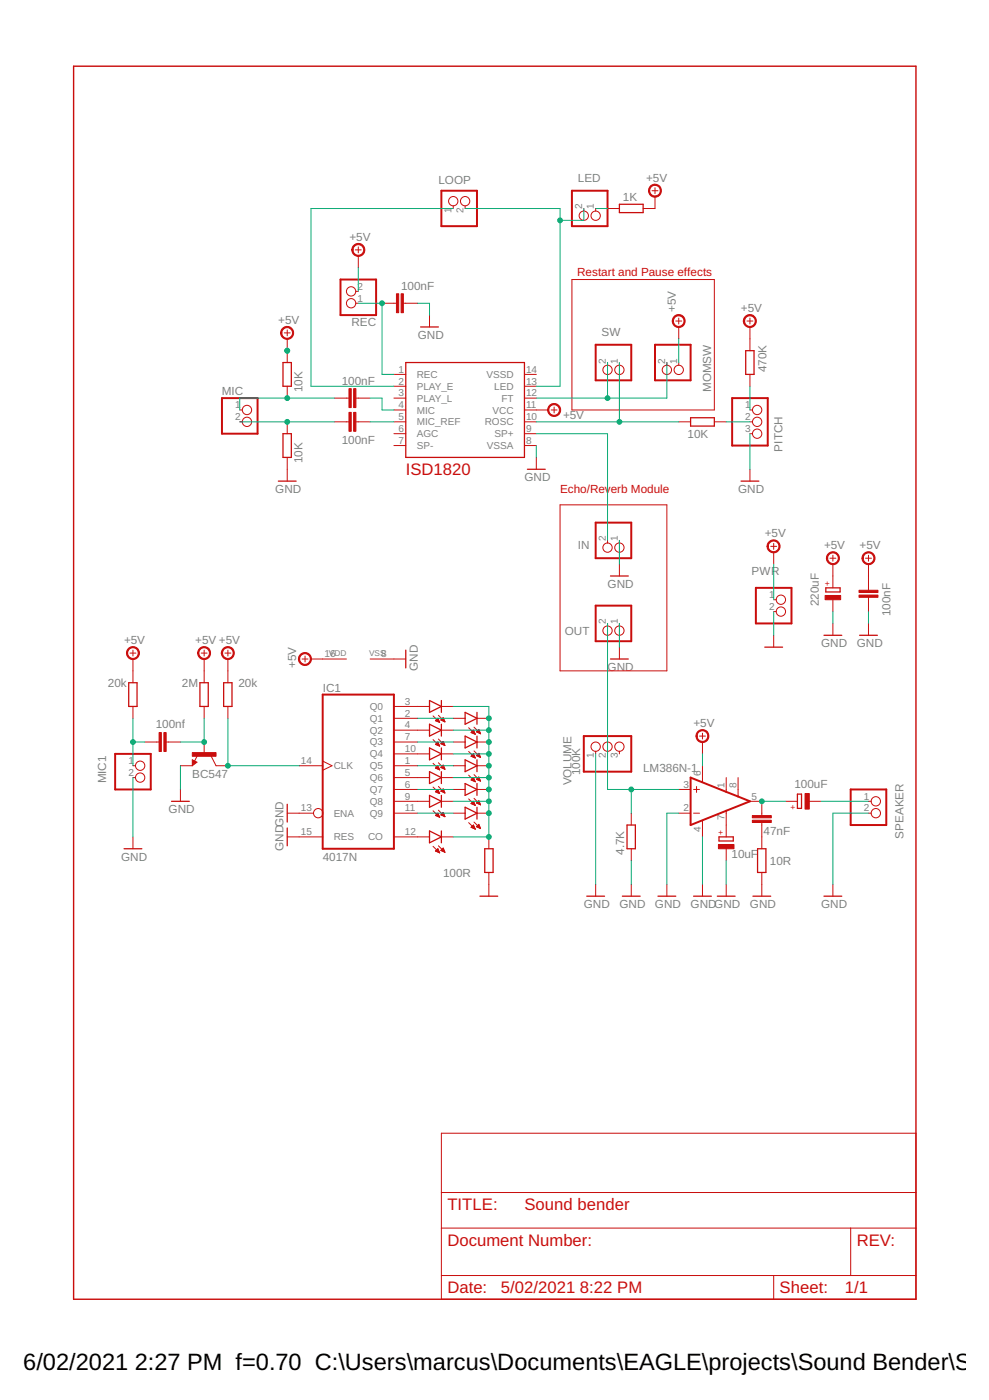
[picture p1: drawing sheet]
<svg xmlns="http://www.w3.org/2000/svg" width="148mm" height="210mm" viewBox="0 0 148 210" stroke-linecap="round" stroke-linejoin="round" font-family="sans-serif">
<g fill="none" stroke="#c90d0c" stroke-width=".15">
<path d="M53.2 37.5h.9M53.7 37v.9M53.7 38.4v1.7M67.9 30.9v.4M69.7 30.9v.4M87.5 31.3v.3M89.2 31.3v.3M91 31.3h1.8M97.7 28.6h.9M98.1 29.5v1.8h-1.7M98.1 28.2v.8M42.6 49.9h.9"/>
<path d="M43 49.5v.9M43 50.8v3.6M43 57.9v1.8M50.1 59.7h2.2M53.3 45.5h.4M53.3 43.7h.4M53.3 59.7h2.2M57.2 45.5h2.2M59 56.1h1.8M59 57.9h1.8M59 59.7h1.8M60.5 45.5h2.1"/>
<path d="M64.3 47.2v1.8M78.6 56.1h1.7M78.6 57.9h1.7M78.6 59.7h1.7M85.7 41.9h21.3v19.6h-21.3zM91 54.4v.4M92.8 54.4v.4M99.9 54.4v.4M101.2 48.1h.9M101.7 47.7v.9M101.7 49v1.8M101.7 54.4v.4"/>
<path d="M111.9 48.1h.9M112.4 47.7v.9M112.4 49v3.6M112.4 56.1v1.8M35.9 61.5h.4M35.9 63.2h.4M43 63.2v1.8M43 68.6v3.5M50.1 63.2h2.2M53.3 63.2h2.2M59 61.5h1.8M59 63.2h1.8"/>
<path d="M59 65h1.8M59 66.8h1.8M78.6 61.5h3.5M78.6 63.2h1.7M78.6 65h1.7M78.6 66.8h1.7M80.3 68.6v1.8M82.6 61.5h.9M83 61v.9M83.9 75.7h16v24.9h-16zM101.7 63.2h1.8M107 63.2h1.8"/>
<path d="M112.4 61.5h.3M112.4 63.2h.3M112.4 65h.3M112.4 70.4v1.7M19.5 97.9h.9M19.9 97.5v.9M19.9 98.8v3.6M30.1 97.9h.9M30.6 97.5v.9M30.6 98.8v3.6M33.7 97.9h.9M34.1 97.5v.9"/>
<path d="M34.1 98.8v3.6M45.3 98.8h.8M45.7 98.4v.9M46.6 98.8h5.3M55.5 98.8h5.3M91 81v.4M91 93.5v.4M92.8 81v.4M92.8 84.6v1.8M92.8 93.5v.4M92.8 97v1.8M115.5 81.9h.9"/>
<path d="M115.9 81.5v.9M115.9 82.8v1.8M115.9 95.2v1.8M115.9 89.9h.4M115.9 91.7h.4M124.3 83.7h.9M124.8 83.2v.9M124.8 84.6v3.5M124.8 89.9v1.8M124.8 93.5v1.7M129.7 83.7h.9M130.1 83.2v.9"/>
<path d="M130.1 84.6v3.9M130.1 89.6v2.1M130.1 93.5v1.7M19.9 114.8h.4M19.9 116.6h.4M19.9 105.9v1.8M21.7 111.3h2.1M24.9 111.3h2.1M27 114.8h1.8M27 118.4v1.7M28.8 113.9l.7 .4-.7 .5zM29.6 113.2l-.5 .9"/>
<path d="M30.6 105.9v1.8M30.6 111.3v1.7M31.6 113.4l.8 1.4h1.7M34.1 105.9v1.8M44.8 114.8h3.5M48.3 114.1l1.4 .7-1.4 .7M59 114.8h3.6M59 107.7h3.6M59 105.9h5.3M59 109.5h5.3M59 116.6h5.3M59 118.4h3.6"/>
<path d="M59 111.3h3.6M59 113h5.3M64.9 107.3l1 1M64.9 110.9l1 1M64.9 114.4l1 1M64.9 118l1 1M65.2 108.1l.7 .2M65.2 108.1l.4-.4 .3 .6M65.2 115.2l.4-.4 .3 .6zM65.2 111.6l.4-.3 .3 .6zM65.2 118.7l.4-.3 .3 .6zM65.3 108.1h.4"/>
<path d="M65.3 118.7h.4M65.3 111.6h.4M65.3 115.2h.5M65.3 108h.4M65.3 115.1h.4M65.3 111.7h.5M65.3 111.5h.4M65.3 118.6h.4M65.4 118.8h.4M65.4 107.9h.3M65.4 115h.3M65.4 118.5h.3"/>
<path d="M65.4 108.1h.4M65.4 111.4h.3M65.4 115.3h.4M65.5 107.8h.2M65.5 111.4h.1M65.5 118.5h.1M65.5 107.8h.1M65.5 111.7h.3M65.5 114.9h.1M65.5 118.9h.3M65.6 118.4h.1M65.6 111.3h.1"/>
<path d="M65.6 108.2h.2M65.6 115.3h.2M65.7 107.3l1 .9M65.7 110.8l1 1M65.7 114.4l1 .9M65.7 117.9l1 1M65.7 111.8h.1M65.7 118.9h.1M65.8 108.3h.1M65.8 115.4h.1M66 111.5l.4-.3 .3 .6zM66 118.6h.5"/>
<path d="M66 118.6l.7 .3M66 118.6l.4-.3 .3 .6M66.1 111.5h.4M66.1 108h.4M66.1 115h.4M66.1 107.9h.4M66.1 115.1h.5M66.1 105.9h1.8M66.1 109.5h1.8M66.1 116.6h1.8M66.1 113h1.8M66.1 111.4h.4"/>
<path d="M66.1 118.5h.4M66.2 107.8h.3M66.2 115h.3M66.2 111.6h.4M66.2 118.7h.4M66.2 111.4h.3M66.2 118.5h.3M66.2 114.9h.3M66.3 107.8h.2M66.3 108.1h.3M66.3 111.3h.1M66.3 115.2h.3"/>
<path d="M66.3 118.4h.1M66.3 114.8h.1M66.3 107.7h.1M66.4 111.7h.2M66.4 111.2h.1M66.4 118.3h.1M66.4 114.7h.1M66.4 118.8h.2M66.4 107.6l-.4 .3 .7 .3M66.4 107.6l.3 .6M66.4 107.6h.1M66.4 114.7l-.4 .4 .7 .2"/>
<path d="M66.4 114.7l.3 .6M66.4 108.1h.2M66.4 115.3h.2M66.5 111.7h.1M66.5 118.9h.1M66.6 108.2h.1M66.6 115.3h.1M67.9 114.8h1.8M67.9 107.7h1.8M67.9 118.4h1.8M67.9 111.3h1.8M70.2 109.1l1 1"/>
<path d="M70.2 112.7l1 .9M70.2 116.2l1 1M70.2 119.8l1 1M70.6 113.4l.3-.4 .3 .6zM70.6 113.4h.5M70.6 109.8h.5M70.6 116.9h.5M70.6 109.9h.5M70.7 113.3h.4M70.7 117h.4M70.7 109.7h.3M70.7 116.8h.3"/>
<path d="M70.7 113.5h.4M70.7 113.2h.3M70.8 116.7h.2M70.8 109.6h.2M70.8 109.9h.3M70.8 113.2h.2M70.8 117.1h.3M70.9 113.1h.1M70.9 116.6h.1M70.9 113.5h.2M70.9 109.5l-.3 .3 .6 .3M70.9 109.5l.3 .6"/>
<path d="M70.9 109.5h.1M70.9 116.6l-.3 .3 .6 .3M70.9 116.6l.3 .6M71 110h.2M71 117.1h.2M71 109l1 1M71 116.1l1 1M71 112.6l1 1M71 119.7l1 1M71.1 113.6h.1M71.2 110.1h.1M71.2 117.2h.1"/>
<path d="M71.4 113.3l.6 .3M71.4 113.3l.3-.4 .3 .7M71.4 113.3h.5M71.4 116.8h.5M71.4 109.7h.5M71.4 113.2h.5M71.5 114.8h1.7M71.5 107.7h1.7M71.5 118.4h1.7M71.5 111.3h1.7M71.5 109.8h.4M71.5 109.6h.3"/>
<path d="M71.5 116.9h.4M71.5 116.7h.3M71.5 113.2h.3M71.6 109.6h.2M71.6 113.4h.3M71.6 113.1h.2M71.6 109.5h.2M71.6 116.6h.2M71.6 109.9h.3M71.6 117h.3M71.7 113h.1M71.7 116.5h.1"/>
<path d="M71.7 109.4h.1M71.7 109.4l-.3 .3 .6 .3M71.7 109.4l.3 .6M71.7 113.5h.2M71.7 116.5l-.3 .3 .6 .3M71.7 116.5l.3 .6M71.8 109.9h.2M71.8 117.1h.2M71.9 113.5h.1M72 110h.1M89.2 112.6v.4M91 112.6v.4"/>
<path d="M92.8 112.6v.4M101.7 118.4h1.8M103.9 118.4h.9M104.4 117.9v.9M104.8 110.4h.9M105.2 109.9v.9M105.2 111.3v1.7M105.2 114.8v2.4M108.8 116.6v2.1M110.6 116.6v2.8M19.9 125.5v1.8M43 121.9h4"/>
<path d="M43 125.5h5.3M59 120.1h5.3M59 121.9h3.6M59 125.5h5.3M64.9 121.6l1 .9M64.9 126.9l1 1M65.2 122.3l.4-.4 .3 .6zM65.2 127.6l.7 .3M65.2 127.6l.4-.3 .3 .6M65.3 127.6h.4M65.3 122.3h.5M65.3 122.2h.4"/>
<path d="M65.3 127.5h.4M65.4 122.1h.3M65.4 127.5h.3M65.4 127.7h.4M65.5 122.4h.3M65.5 127.4h.2M65.5 122h.1M65.5 127.3h.1M65.6 127.8h.2M65.6 122.4h.2M65.7 121.5l1 .9M65.7 126.8l1 1"/>
<path d="M65.8 127.8h.1M65.8 122.5h.1M66.1 122.1h.4M66.1 127.5h.4M66.1 120.1h1.8M66.1 125.5h1.8M66.1 122.2h.5M66.2 122.1h.3M66.2 127.4h.3M66.2 122h.3M66.3 127.6h.3M66.3 127.3h.2"/>
<path d="M66.3 122.3h.3M66.3 121.9h.1M66.3 127.2h.1M66.4 121.8h.1M66.4 121.8l.3 .6-.7-.2zM66.4 127.1l.3 .7-.7-.3zM66.4 127.7h.2M66.5 122.4h.1M66.6 127.8h.1M66.6 122.4h.1M67.9 121.9h1.8M70.2 123.3l1 1"/>
<path d="M70.6 120.5l.6 .3M70.6 120.5l.3-.4 .3 .7M70.6 120.5h.5M70.6 124h.5M70.7 120.4h.4M70.7 124.1h.4M70.7 123.9h.3M70.7 120.3h.3M70.7 120.6h.4M70.8 123.9h.2M70.8 120.3h.2M70.8 124.2h.3"/>
<path d="M70.8 123.8h.2M70.9 120.2h.1M70.9 120.6h.2M70.9 123.7h.1M70.9 123.7l-.3 .3 .6 .3M70.9 123.7l.3 .6M71 123.3l1 .9M71 124.2h.2M71.1 120.7h.1M71.2 124.3h.1M71.4 120.4l.6 .3M71.4 120.4l.3-.4 .3 .7"/>
<path d="M71.4 124l.6 .2M71.4 124l.3-.4 .3 .6M71.4 120.4h.5M71.4 123.9h.5M71.4 120.3h.5M71.5 121.9h1.7M71.5 123.9h.3M71.5 120.3h.3M71.5 124h.4M71.5 123.8h.3M71.6 120.5h.3M71.6 120.2h.2"/>
<path d="M71.6 123.7h.2M71.7 120.1h.1M71.7 124.1h.2M71.7 123.6h.1M71.8 120.6h.1M71.8 124.2h.2M71.9 120.6h.1M73.2 125.5v1.8M73.2 130.8v3.6M89.2 132.6v1.8M94.6 121.9v1.8M94.6 127.3v1.7"/>
<path d="M94.6 132.6v1.8M99.9 132.6v1.8M101.7 121.9h1.8M103.9 121.9h.9M105.2 123v2.5M105.2 132.6v1.8M108.8 121.6v3.9M108.8 127.3v1.7M108.8 132.6v1.8M112.4 120.1h1.7v2.2M114.1 123.3v4M114.1 130.8v3.6"/>
<path d="M117.7 120.1h1.8M121.2 120.1h1.8M124.8 132.6v1.8M130.1 120.1h.4M130.1 121.9h.4M66.1 169.9h71.1v24.9h-71.1zM66.1 178.8h71.1M66.1 184.1h71.1M66.1 191.2h71.1M115.9 191.2v3.6M127.4 184.1v7.1"/>
<circle cx="67.9" cy="30.2" r=".7"/>
<circle cx="69.7" cy="30.2" r=".7"/>
<circle cx="87.5" cy="32.3" r=".7"/>
<circle cx="89.2" cy="32.3" r=".7"/>
<circle cx="52.6" cy="43.7" r=".7"/>
<circle cx="52.6" cy="45.5" r=".7"/>
<circle cx="91" cy="55.5" r=".7"/>
<circle cx="92.8" cy="55.5" r=".7"/>
<circle cx="99.9" cy="55.5" r=".7"/>
<circle cx="101.7" cy="55.5" r=".7"/>
<circle cx="37" cy="63.2" r=".7"/>
<circle cx="37" cy="61.5" r=".7"/>
<circle cx="113.4" cy="65" r=".7"/>
<circle cx="113.4" cy="61.5" r=".7"/>
<circle cx="113.4" cy="63.2" r=".7"/>
<circle cx="91" cy="94.6" r=".7"/>
<circle cx="91" cy="82.1" r=".7"/>
<circle cx="92.8" cy="94.6" r=".7"/>
<circle cx="92.8" cy="82.1" r=".7"/>
<circle cx="117" cy="91.7" r=".7"/>
<circle cx="117" cy="89.9" r=".7"/>
<circle cx="21" cy="116.6" r=".7"/>
<circle cx="21" cy="114.8" r=".7"/>
<circle cx="89.2" cy="112" r=".7"/>
<circle cx="91" cy="112" r=".7"/>
<circle cx="92.8" cy="112" r=".7"/>
<circle cx="47.7" cy="121.9" r=".7"/>
<circle cx="131.2" cy="120.1" r=".7"/>
<circle cx="131.2" cy="121.9" r=".7"/>
</g>
<g fill="none" stroke="#c90d0c" stroke-width=".3">
<path d="M66.1 28.6h5.4v5.3h-5.4zM85.7 28.6h5.3v5.3h-5.3zM33.3 59.7h5.3v5.3h-5.3zM51 41.9h5.3v5.3h-5.3zM89.2 51.7h5.4v5.3h-5.4zM98.1 51.7h5.4v5.3h-5.4zM109.7 59.7h5.3v7.1h-5.3zM89.2 78.4h5.4v5.3h-5.4zM89.2 90.8h5.4v5.3h-5.4zM113.2 88.1h5.4v5.4h-5.4zM17.3 113h5.3v5.4h-5.3zM48.3 104.1h10.7v23.2h-10.7z"/>
<path d="M87.5 110.4h7.1v5.3h-7.1zM103.5 116.6l8.9 3.5-8.9 3.6zM127.4 118.4h5.4v5.3h-5.4z"/>
</g>
<g fill="none" stroke="#c90d0c" stroke-width=".19">
<path d="M92.8 30.6h3.6v1.3h-3.6zM42.4 54.4h1.2v3.5h-1.2zM60.8 54.4h17.8v14.2h-17.8zM63 49h2.7M111.7 52.6h1.3v3.5h-1.3zM41.7 72.1h2.7M42.4 65h1.2v3.6h-1.2zM79 70.4h2.7M103.5 62.6h3.5v1.3h-3.5zM111 72.1h2.7M60.8 97.5v2.6M91.5 86.4h2.6"/>
<path d="M91.5 98.8h2.6M114.6 97h2.6M123.4 95.2h2.7M123.7 88.1h2.2v.7h-2.2zM128.8 95.2h2.6M19.3 102.4h1.2v3.5h-1.2zM28.9 114.1v.5l.4-.3-.3-.2v.3l.2-.1M30 102.4h1.2v3.5h-1.2zM33.5 102.4h1.3v3.5h-1.3zM64.3 105l1.8 .9-1.8 .9zM64.3 108.6l1.8 .9-1.8 .9zM64.3 112.1l1.8 .9-1.8 .9z"/>
<path d="M64.3 115.7l1.8 .9-1.8 .9zM64.3 119.3l1.8 .8-1.8 .9zM66.1 105v1.8M66.1 108.6v1.8M66.1 112.1v1.8M66.1 115.7v1.8M66.1 119.3v1.7M69.7 106.8l1.8 .9-1.8 .9zM69.7 110.4l1.8 .9-1.8 .8zM69.7 113.9l1.8 .9-1.8 .9zM69.7 117.5l1.8 .9-1.8 .9zM71.5 106.8v1.8"/>
<path d="M71.5 110.4v1.7M71.5 113.9v1.8M71.5 117.5v1.8M119.5 119.1h.6v2.1h-.6zM18.6 127.3h2.7M25.7 120.1h2.7M43 120.6v2.7M43 124.1v2.7M64.3 124.6l1.8 .9-1.8 .9zM66.1 124.6v1.8M69.7 121l1.8 .9-1.8 .9zM71.5 121v1.8"/>
<path d="M71.9 134.4h2.7M72.6 127.3h1.3v3.5h-1.3zM87.9 134.4h2.7M93.2 134.4h2.7M93.9 123.7h1.3v3.6h-1.3zM98.6 134.4h2.6M103.9 134.4h2.7M107.5 134.4h2.6M107.7 125.5h2.2v.6h-2.2zM112.8 134.4h2.7M113.5 127.3h1.2v3.5h-1.2zM123.4 134.4h2.7"/>
</g>
<g fill="#c90d0c" stroke="#c90d0c" stroke-width=".15">
<path d="M28.8 112.8h3.6v.6h-3.6z"/>
<path d="M24.6 109.8h.3v2.9h-.3z"/>
<path d="M23.8 109.8h.4v2.9h-.4z"/>
<path d="M112.7 123h2.8v.3h-2.8z"/>
<path d="M112.7 122.3h2.8v.3h-2.8z"/>
<path d="M120.6 119h.6v2.3h-.6z"/>
<path d="M123.6 89.3h2.3v.6h-2.3z"/>
<path d="M128.7 89.2h2.8v.4h-2.8z"/>
<path d="M128.7 88.5h2.8v.3h-2.8z"/>
<path d="M107.6 126.6h2.4v.7h-2.4z"/>
<path d="M60.1 44h.3v2.9h-.3z"/>
<path d="M59.4 44h.3v2.9h-.3z"/>
<path d="M53 58.3h.3v2.8h-.3z"/>
<path d="M52.3 58.3h.3v2.8h-.3z"/>
<path d="M53 61.8h.3v2.9h-.3z"/>
<path d="M52.3 61.8h.3v2.9h-.3z"/>
</g>
<g fill="#c90d0c" stroke="#c90d0c" stroke-width=".15">
<path d="M52.9 36.9a.98 .98 0 0 1 1.6 0 .98 .98 0 0 1-.5 1.5 .98 .98 0 0 1-1.3-.9h.2a.8 .8 0 0 1 1.2-.7 .8 .8 0 0 1 .1 1.4 .8 .8 0 0 1-1.3-.5v-.2h-.2z" fill-rule="evenodd"/>
<path d="M42.2 49.4a.98 .98 0 0 1 1.6-.1 .98 .98 0 0 1-.5 1.5 .98 .98 0 0 1-1.3-.9h.2a.8 .8 0 0 1 1.2-.7 .8 .8 0 0 1 .1 1.4 .8 .8 0 0 1-1.3-.5v-.2h-.2z" fill-rule="evenodd"/>
<path d="M111.5 47.6a.98 .98 0 0 1 1.6-.1 .98 .98 0 0 1-.5 1.6 .98 .98 0 0 1-1.2-1h.1a.8 .8 0 0 1 1.2-.7 .8 .8 0 0 1 .2 1.3 .8 .8 0 0 1-1.3-.3l-.1-.3h-.1z" fill-rule="evenodd"/>
<path d="M82.4 60.7a.98 .98 0 0 1 1.5 .3 .98 .98 0 0 1-.7 1.4 .98 .98 0 0 1-1.2-.9h.2a.8 .8 0 0 1 1.1-.8 .8 .8 0 0 1 .3 1.3 .8 .8 0 0 1-1.3-.3l-.1-.2h-.2l.2-.6z" fill-rule="evenodd"/>
<path d="M97.5 27.8a.98 .98 0 0 1 1.5 .3 .98 .98 0 0 1-.6 1.4 .98 .98 0 0 1-1.2-.9h.1a.8 .8 0 0 1 1.1-.8 .8 .8 0 0 1 .3 1.4 .8 .8 0 0 1-1.3-.4l-.1-.2h-.1v-.3z" fill-rule="evenodd"/>
<path d="M101.1 47.4a.97 .97 0 0 1 1.5 .3 .97 .97 0 0 1-.7 1.4 .97 .97 0 0 1-1.2-1h.2a.8 .8 0 0 1 1.1-.7 .8 .8 0 0 1 .2 1.3 .8 .8 0 0 1-1.3-.3v-.3h-.2l.2-.5z" fill-rule="evenodd"/>
<path d="M104.6 109.6a.97 .97 0 0 1 1.5 .3 .97 .97 0 0 1-.6 1.4 .97 .97 0 0 1-1.2-.9h.1a.8 .8 0 0 1 1.1-.8 .8 .8 0 0 1 .3 1.3 .8 .8 0 0 1-1.3-.3l-.1-.2h-.1v-.3z" fill-rule="evenodd"/>
<path d="M124 83.1a.98 .98 0 0 1 1.6 0 .98 .98 0 0 1-.5 1.5 .98 .98 0 0 1-1.3-.9h.2a.8 .8 0 0 1 1.2-.7 .8 .8 0 0 1 .1 1.4 .8 .8 0 0 1-1.3-.5v-.2h-.2z" fill-rule="evenodd"/>
<path d="M129.3 83.1a.98 .98 0 0 1 1.6 0 .98 .98 0 0 1-.5 1.5 .98 .98 0 0 1-1.3-.9h.2a.8 .8 0 0 1 1.2-.7 .8 .8 0 0 1 .1 1.4 .8 .8 0 0 1-1.3-.5v-.2h-.2z" fill-rule="evenodd"/>
<path d="M33.5 97.2a.98 .98 0 0 1 1.5 .3 .98 .98 0 0 1-.7 1.4 .98 .98 0 0 1-1.2-1h.2a.8 .8 0 0 1 1.1-.7 .8 .8 0 0 1 .3 1.3 .8 .8 0 0 1-1.3-.4l-.1-.2h-.2l.2-.5z" fill-rule="evenodd"/>
<path d="M30 97.2a.97 .97 0 0 1 1.5 .3 .97 .97 0 0 1-.7 1.4 .97 .97 0 0 1-1.2-1h.2a.8 .8 0 0 1 1.1-.7 .8 .8 0 0 1 .2 1.3 .8 .8 0 0 1-1.3-.4v-.2h-.2l.1-.3z" fill-rule="evenodd"/>
<path d="M19.3 97.2a.97 .97 0 0 1 1.5 .3 .97 .97 0 0 1-.7 1.4 .97 .97 0 0 1-1.2-1h.2a.8 .8 0 0 1 1.1-.7 .8 .8 0 0 1 .3 1.3 .8 .8 0 0 1-1.3-.4l-.1-.2h-.2l.1-.3z" fill-rule="evenodd"/>
<path d="M44.9 98.3a.98 .98 0 0 1 1.6-.1 .98 .98 0 0 1-.5 1.5 .98 .98 0 0 1-1.3-.9h.2a.8 .8 0 0 1 1.2-.7 .8 .8 0 0 1 .1 1.4 .8 .8 0 0 1-1.3-.5v-.2h-.2z" fill-rule="evenodd"/>
<path d="M115.3 81.2a.98 .98 0 0 1 1.5 .3 .98 .98 0 0 1-.7 1.4 .98 .98 0 0 1-1.2-1h.2a.8 .8 0 0 1 1.2-.7 .8 .8 0 0 1 .1 1.4 .8 .8 0 0 1-1.3-.5v-.2h-.2l.1-.3z" fill-rule="evenodd"/>
</g>
<path d="M11 9.9h126.2v184.9h-126.2z" fill="none" stroke="#c90d0c" stroke-width=".21"/>
<g fill="none" stroke="#0dab76" stroke-width=".15">
<path d="M67.9 31.3h-21.3v26.6h12.4M69.7 31.3h14.2v26.6h-3.6M87.5 31.3v1.7h-3.6M89.2 31.3h1.8M50.1 59.7h-14.2v1.8M53.7 45.5h3.5v10.6h1.8M53.7 40.1v3.6M55.5 59.7h1.7v1.8h1.8M62.6 45.5h1.7v1.7M91 54.4v5.3M92.8 54.4v8.8M99.9 54.4v5.3h-19.6"/>
<path d="M101.7 50.8v3.6M112.4 57.9v3.6M35.9 63.2h14.2M55.5 63.2h3.5M80.3 66.8v1.8M80.3 65h10.7v16M80.3 63.2h21.4M108.8 63.2h3.6M112.4 65v5.4M91 93.5v24.9h10.7M92.8 81v3.6M92.8 93.5v3.5"/>
<path d="M115.9 84.6v5.3M115.9 91.7v3.5M124.8 91.7v1.8M130.1 91.7v1.8M19.9 107.7v7.1M19.9 116.6v8.9M19.9 111.3h1.8M27 114.8v3.6M30.6 107.7v3.6h-3.6M34.1 107.7v7.1h10.7M62.6 114.8h5.3M62.6 111.3h5.3"/>
<path d="M62.6 107.7h5.3M62.6 118.4h5.3M67.9 105.9h5.3v19.6h-5.3M67.9 109.5h5.3M67.9 113h5.3M67.9 116.6h5.3M89.2 113v19.6M94.6 118.4v3.5M105.2 113v1.8M62.6 121.9h5.3M67.9 120.1h5.3M94.6 129v3.6"/>
<path d="M101.7 121.9h-1.8v10.7M105.2 125.5v7.1M108.8 129v3.6M114.1 120.1h3.6M123 120.1h7.1M130.1 121.9h-5.3v10.7"/>
</g>
<g fill="#0dab76" stroke="#0dab76" stroke-width=".15">
<circle cx="34.1" cy="114.8" r=".36"/>
<circle cx="30.6" cy="111.3" r=".36"/>
<circle cx="19.9" cy="111.3" r=".36"/>
<circle cx="73.2" cy="111.3" r=".36"/>
<circle cx="73.2" cy="114.8" r=".36"/>
<circle cx="73.2" cy="118.4" r=".36"/>
<circle cx="73.2" cy="121.9" r=".36"/>
<circle cx="73.2" cy="107.7" r=".36"/>
<circle cx="73.2" cy="109.5" r=".36"/>
<circle cx="73.2" cy="113" r=".36"/>
<circle cx="73.2" cy="116.6" r=".36"/>
<circle cx="73.2" cy="120.1" r=".36"/>
<circle cx="73.2" cy="125.5" r=".36"/>
<circle cx="94.6" cy="118.4" r=".36"/>
<circle cx="114.1" cy="120.1" r=".36"/>
<circle cx="57.2" cy="45.5" r=".36"/>
<circle cx="43" cy="52.6" r=".36"/>
<circle cx="43" cy="59.7" r=".36"/>
<circle cx="43" cy="63.2" r=".36"/>
<circle cx="92.8" cy="63.2" r=".36"/>
<circle cx="83.9" cy="33" r=".36"/>
<circle cx="91" cy="59.7" r=".36"/>
</g>
<g font-size="3.5">
<text x="3.5" y="205.4">6/02/2021</text>
<text x="20.2" y="205.4">2:27 PM f=0.70 C:\Users\marcus\Documents\EAGLE\projects\Sound Bender\Sou</text>
</g>
<g font-size="2.5" fill="#c90d0c">
<text x="60.8" y="71.3">ISD1820</text>
<text x="67" y="181.5">TITLE:</text>
<text x="78.6" y="181.5">Sound bender</text>
<text x="67" y="186.8">Document Number:</text>
<text x="128.3" y="186.8">REV:</text>
<text x="67" y="193.9">Date:</text>
<text x="75" y="193.9">5/02/2021</text>
<text x="86.9" y="193.9">8:22 PM</text>
<text x="116.8" y="193.9">Sheet:</text>
<text x="126.6" y="193.9">1/1</text>
</g>
<g font-size="1.8" fill="#808080">
<text x="65.7" y="27.6">LOOP</text>
<text x="86.6" y="27.3">LED</text>
<text x="96.8" y="27.3">+5V</text>
<text x="93.3" y="30.2">1K</text>
<text x="52.4" y="36.1">+5V</text>
<text x="60.1" y="43.4">100nF</text>
<text x="101.2" y="46.8" transform="rotate(-90 101.2 46.8)">+5V</text>
<text x="111" y="46.8">+5V</text>
<text x="41.7" y="48.6">+5V</text>
<text x="52.6" y="48.9">REC</text>
<text x="62.6" y="50.8">GND</text>
<text x="90.1" y="50.4">SW</text>
<text x="33.2" y="59.3">MIC</text>
<text x="45.3" y="58.8" transform="rotate(-90 45.3 58.8)">10K</text>
<text x="51.2" y="57.7">100nF</text>
<text x="106.6" y="58.8" transform="rotate(-90 106.6 58.8)">MOMSW</text>
<text x="114.8" y="55.8" transform="rotate(-90 114.8 55.8)">470K</text>
<text x="84.3" y="62.8">+5V</text>
<text x="103" y="65.7">10K</text>
<text x="45.3" y="69.5" transform="rotate(-90 45.3 69.5)">10K</text>
<text x="51.2" y="66.5">100nF</text>
<text x="117.2" y="67.7" transform="rotate(-90 117.2 67.7)">PITCH</text>
<text x="41.2" y="73.9">GND</text>
<text x="78.6" y="72.1">GND</text>
<text x="110.6" y="73.9">GND</text>
<text x="86.6" y="82.4">IN</text>
<text x="114.6" y="80.6">+5V</text>
<text x="123.5" y="82.4">+5V</text>
<text x="128.8" y="82.4">+5V</text>
<text x="91" y="88.1">GND</text>
<text x="112.6" y="86.3">PWR</text>
<text x="84.6" y="95.2">OUT</text>
<text x="122.7" y="90.9" transform="rotate(-90 122.7 90.9)">220uF</text>
<text x="133.4" y="92.4" transform="rotate(-90 133.4 92.4)">100nF</text>
<text x="18.6" y="96.6">+5V</text>
<text x="29.2" y="96.6">+5V +5V</text>
<text x="44.4" y="100.1" transform="rotate(-90 44.4 100.1)">+5V</text>
<text x="62.6" y="100.6" transform="rotate(-90 62.6 100.6)">GND</text>
<text x="91" y="100.6">GND</text>
<text x="123" y="97">GND</text>
<text x="128.3" y="97">GND</text>
<text x="16.2" y="103.1">20k</text>
<text x="27.3" y="103.1">2M</text>
<text x="35.7" y="103.1">20k</text>
<text x="48.4" y="103.7">IC1</text>
<text x="23.3" y="109.2">100nf</text>
<text x="103.9" y="109">+5V</text>
<text x="15.9" y="117.5" transform="rotate(-90 15.9 117.5)">MIC1</text>
<text x="28.8" y="116.6">BC547</text>
<text x="85.6" y="117.8" transform="rotate(-90 85.6 117.8)">VOLUME</text>
<text x="86.9" y="116.2" transform="rotate(-90 86.9 116.2)">100K</text>
<text x="96.3" y="115.7">LM386N-1</text>
<text x="119" y="118.2">100uF</text>
<text x="25.2" y="121.9">GND</text>
<text x="114.4" y="125.2">47nF</text>
<text x="135.4" y="125.7" transform="rotate(-90 135.4 125.7)">SPEAKER</text>
<text x="18.1" y="129">GND</text>
<text x="42.5" y="127.6" transform="rotate(-90 42.5 127.6)">GNDGND</text>
<text x="48.4" y="129">4017N</text>
<text x="66.4" y="131.5">100R</text>
<text x="93.5" y="128.2" transform="rotate(-90 93.5 128.2)">4.7K</text>
<text x="109.6" y="128.7">10uF</text>
<text x="115.3" y="129.7">10R</text>
<text x="87.5" y="136.1">GND</text>
<text x="92.8" y="136.1">GND</text>
<text x="98.1" y="136.1">GND</text>
<text x="103.5" y="136.1">GNDGND</text>
<text x="112.3" y="136.1">GND</text>
<text x="123" y="136.1">GND</text>
</g>
<g font-size="1.8" fill="#c90d0c">
<text x="86.5" y="41.3">Restart and Pause effects</text>
<text x="83.9" y="73.9">Echo/Rev</text>
<text x="91.5" y="73.9">erb Module</text>
</g>
<g font-size="1.5" fill="#808080">
<text x="67.7" y="31.9" transform="rotate(-90 67.7 31.9)">1</text>
<text x="69.4" y="31.9" transform="rotate(-90 69.4 31.9)">2</text>
<text x="87.2" y="31.4" transform="rotate(-90 87.2 31.4)">2</text>
<text x="89" y="31.4" transform="rotate(-90 89 31.4)">1</text>
<text x="53.5" y="45.2">1</text>
<text x="53.5" y="43.4">2</text>
<text x="59.7" y="55.9">1</text>
<text x="59.7" y="57.7">2</text>
<text x="59.7" y="59.4">3</text>
<text x="62.4" y="56.7">REC</text>
<text x="62.4" y="58.5">PLAY_E</text>
<text x="72.9" y="56.7">VSSD</text>
<text x="74" y="58.4">LED</text>
<text x="78.8" y="59.4">12</text>
<text x="78.8" y="57.7">13</text>
<text x="78.8" y="55.9">14</text>
<text x="90.8" y="54.5" transform="rotate(-90 90.8 54.5)">2</text>
<text x="92.5" y="54.5" transform="rotate(-90 92.5 54.5)">1</text>
<text x="99.7" y="54.5" transform="rotate(-90 99.7 54.5)">2</text>
<text x="101.4" y="54.5" transform="rotate(-90 101.4 54.5)">1</text>
<text x="35.2" y="61.2">1</text>
<text x="35.2" y="63">2</text>
<text x="59.7" y="61.2">4</text>
<text x="59.7" y="63">5</text>
<text x="59.7" y="64.8">6</text>
<text x="62.4" y="60.2">PLAY_L</text>
<text x="62.4" y="62">MIC</text>
<text x="62.4" y="63.8">MIC_REF</text>
<text x="62.4" y="65.6">AGC</text>
<text x="72.6" y="63.8">ROSC</text>
<text x="73.8" y="62">VCC</text>
<text x="74.1" y="65.6">SP+</text>
<text x="75.1" y="60.2">FT</text>
<text x="78.8" y="64.8">9</text>
<text x="78.8" y="63">10</text>
<text x="78.8" y="61.2">11</text>
<text x="111.7" y="61.2">1</text>
<text x="111.7" y="63">2</text>
<text x="111.7" y="64.8">3</text>
<text x="59.7" y="66.6">7</text>
<text x="62.4" y="67.3">SP-</text>
<text x="73" y="67.3">VSSA</text>
<text x="78.8" y="66.6">8</text>
<text x="90.8" y="81.2" transform="rotate(-90 90.8 81.2)">2</text>
<text x="92.5" y="81.2" transform="rotate(-90 92.5 81.2)">1</text>
<text x="115.2" y="89.7">1</text>
<text x="90.8" y="93.6" transform="rotate(-90 90.8 93.6)">2</text>
<text x="92.5" y="93.6" transform="rotate(-90 92.5 93.6)">1</text>
<text x="115.2" y="91.4">2</text>
<text x="48.6" y="98.6">16</text>
<text x="57.1" y="98.6">8</text>
<text x="55.4" y="106.4">Q0</text>
<text x="60.7" y="107.4">2</text>
<text x="60.7" y="105.7">3</text>
<text x="55.4" y="108.2">Q1</text>
<text x="55.4" y="110">Q2</text>
<text x="55.4" y="111.8">Q3</text>
<text x="55.4" y="113.5">Q4</text>
<text x="60.7" y="109.2">4</text>
<text x="60.7" y="111">7</text>
<text x="60.7" y="112.8">10</text>
<text x="89" y="113.7" transform="rotate(-90 89 113.7)">1</text>
<text x="90.8" y="113.7" transform="rotate(-90 90.8 113.7)">2</text>
<text x="92.5" y="113.7" transform="rotate(-90 92.5 113.7)">3</text>
<text x="19.2" y="114.6">1</text>
<text x="19.2" y="116.3">2</text>
<text x="45.1" y="114.6">14</text>
<text x="50" y="115.3">CLK</text>
<text x="55.4" y="115.3">Q5</text>
<text x="55.4" y="117.1">Q6</text>
<text x="55.4" y="118.9">Q7</text>
<text x="60.7" y="114.6">1</text>
<text x="60.7" y="116.3">5</text>
<text x="60.7" y="118.1">6</text>
<text x="60.7" y="119.9">9</text>
<text x="102.4" y="118.1">3</text>
<text x="105" y="116.3" transform="rotate(-90 105 116.3)">6</text>
<text x="108.5" y="118.1" transform="rotate(-90 108.5 118.1)">1</text>
<text x="110.3" y="118.1" transform="rotate(-90 110.3 118.1)">8</text>
<text x="112.6" y="119.9">5</text>
<text x="129.4" y="119.9">1</text>
<text x="45.1" y="121.7">13</text>
<text x="45.1" y="125.2">15</text>
<text x="50" y="122.4">ENA</text>
<text x="55.1" y="126">CO</text>
<text x="55.4" y="120.7">Q8</text>
<text x="55.4" y="122.4">Q9</text>
<text x="60.7" y="121.7">11</text>
<text x="60.7" y="125.2">12</text>
<text x="102.4" y="121.7">2</text>
<text x="105" y="124.8" transform="rotate(-90 105 124.8)">4</text>
<text x="108.5" y="123" transform="rotate(-90 108.5 123)">7</text>
<text x="129.4" y="121.7">2</text>
<text x="50" y="126">RES</text>
</g>
<g font-size="1.2" fill="#c90d0c">
<text x="124.4" y="87.9" transform="rotate(-90 124.4 87.9)">+</text>
<text x="108.4" y="125.2" transform="rotate(-90 108.4 125.2)">+</text>
<text x="118.5" y="121.4">+</text>
</g>
<g font-size="1.2" fill="#808080">
<text x="49.3" y="98.4">VDD</text>
<text x="55.3" y="98.4">VSS</text>
</g>
</svg>
